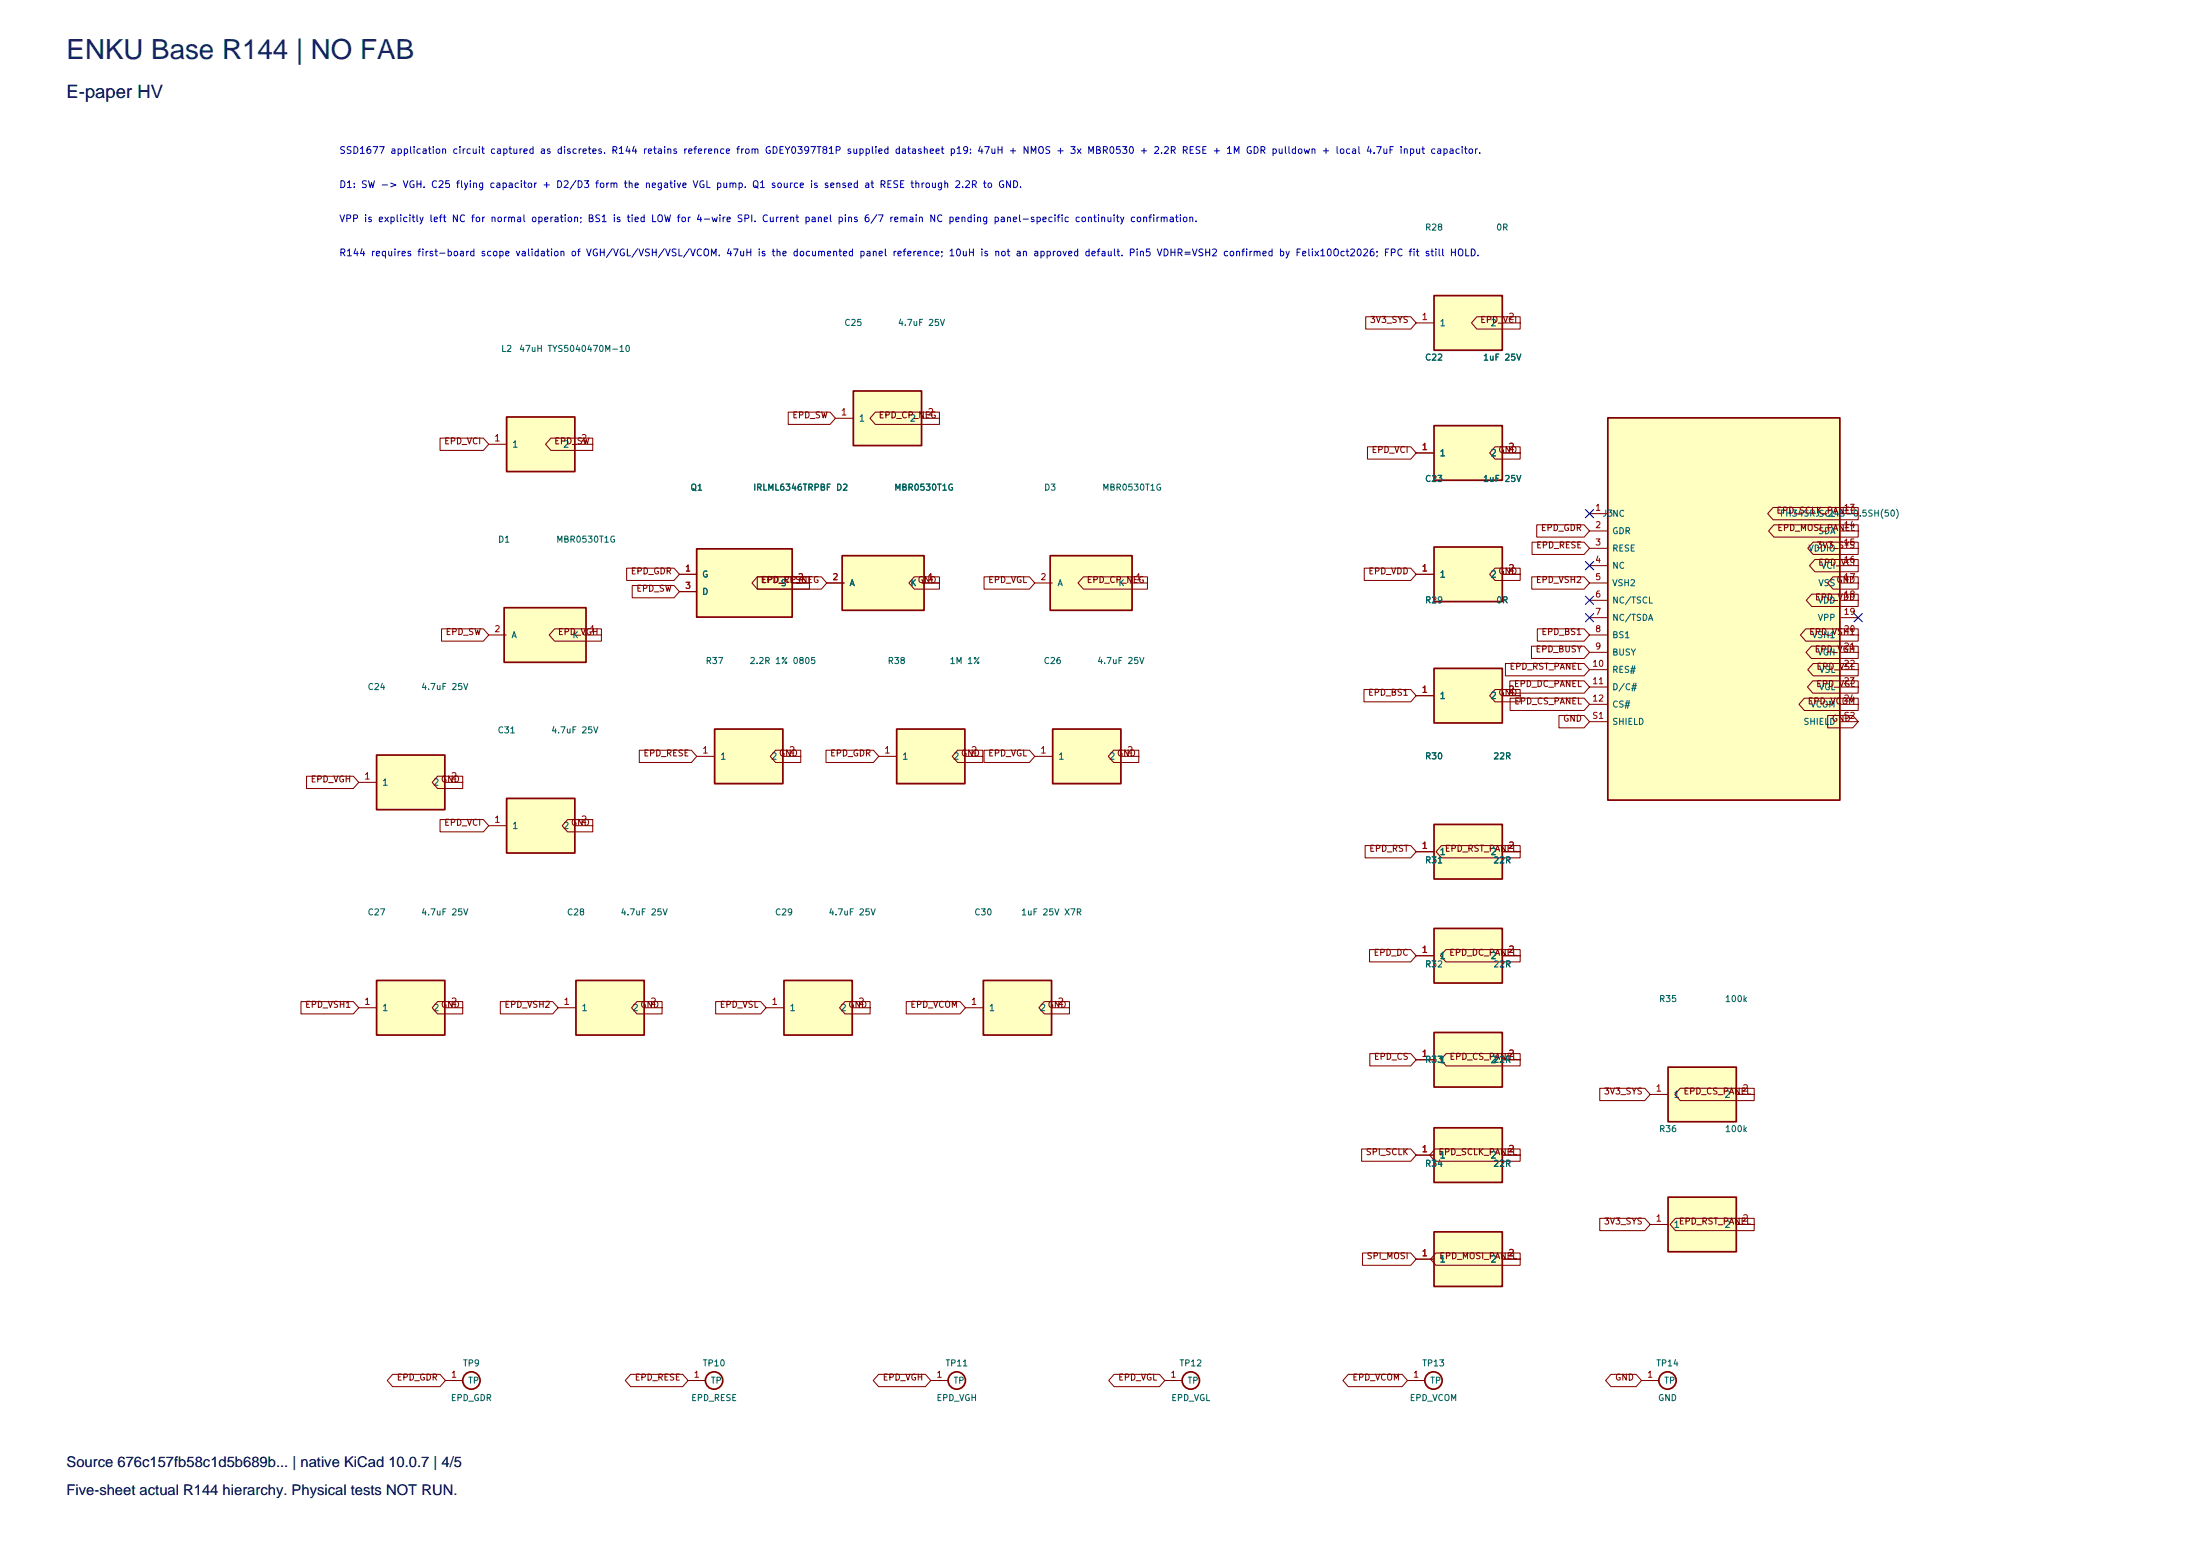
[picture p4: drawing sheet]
<svg xmlns="http://www.w3.org/2000/svg" width="420mm" height="297mm" viewBox="0 0 420 297" stroke-linecap="round" stroke-linejoin="round" font-family="sans-serif">
<path d="M200.5 106.1h15.6v10.4h-15.6z" fill="#ffffc2"/>
<path d="M200.5 106.1h15.6v10.4h-15.6z" fill="none" stroke="#840000" stroke-width=".33"/>
<path d="M197.5 111.3h3.4M215.7 111.3h3.4" fill="none" stroke="#840000" stroke-width=".2"/>
<path d="M318.4 228.5h13.1v10.4h-13.1z" fill="#ffffc2"/>
<path d="M318.4 228.5h13.1v10.4h-13.1z" fill="none" stroke="#840000" stroke-width=".33"/>
<path d="M315 233.7h3.3M331.6 233.7h3.3" fill="none" stroke="#840000" stroke-width=".2"/>
<path d="M71.9 187.1h13v10.5h-13z" fill="#ffffc2"/>
<path d="M71.9 187.1h13v10.5h-13z" fill="none" stroke="#840000" stroke-width=".33"/>
<path d="M68.5 192.4h3.3M85 192.4h3.3" fill="none" stroke="#840000" stroke-width=".2"/>
<path d="M318.4 203.7h13.1v10.4h-13.1z" fill="#ffffc2"/>
<path d="M318.4 203.7h13.1v10.4h-13.1z" fill="none" stroke="#840000" stroke-width=".33"/>
<path d="M315 208.9h3.3M331.6 208.9h3.3" fill="none" stroke="#840000" stroke-width=".2"/>
<path d="M273.8 127.6h13v10.4h-13z" fill="#ffffc2"/>
<path d="M273.8 127.6h13v10.4h-13z" fill="none" stroke="#840000" stroke-width=".33"/>
<path d="M270.3 132.8h3.4M286.9 132.8h3.3" fill="none" stroke="#840000" stroke-width=".2"/>
<path d="M71.9 144.1h13v10.4h-13z" fill="#ffffc2"/>
<path d="M71.9 144.1h13v10.4h-13z" fill="none" stroke="#840000" stroke-width=".33"/>
<path d="M68.5 149.3h3.3M85 149.3h3.3" fill="none" stroke="#840000" stroke-width=".2"/>
<path d="M96.7 152.4h13v10.4h-13z" fill="#ffffc2"/>
<path d="M96.7 152.4h13v10.4h-13z" fill="none" stroke="#840000" stroke-width=".33"/>
<path d="M93.3 157.6h3.3M109.8 157.6h3.4" fill="none" stroke="#840000" stroke-width=".2"/>
<path d="M273.8 56.4h13v10.4h-13z" fill="#ffffc2"/>
<path d="M273.8 56.4h13v10.4h-13z" fill="none" stroke="#840000" stroke-width=".33"/>
<path d="M270.3 61.6h3.4M286.9 61.6h3.3" fill="none" stroke="#840000" stroke-width=".2"/>
<path d="M273.8 81.2h13v10.5h-13z" fill="#ffffc2"/>
<path d="M273.8 81.2h13v10.5h-13z" fill="none" stroke="#840000" stroke-width=".33"/>
<path d="M270.3 86.5h3.4M286.9 86.5h3.3" fill="none" stroke="#840000" stroke-width=".2"/>
<path d="M273.8 197.1h13v10.4h-13z" fill="#ffffc2"/>
<g fill="none" stroke="#840000" stroke-width=".33">
<path d="M273.8 197.1h13v10.4h-13z"/>
<circle cx="182.7" cy="263.5" r="1.65"/>
</g>
<path d="M270.3 202.3h3.4M286.9 202.3h3.3M177.7 263.5h3.3" fill="none" stroke="#840000" stroke-width=".2"/>
<path d="M201 139.2h13v10.4h-13z" fill="#ffffc2"/>
<path d="M201 139.2h13v10.4h-13z" fill="none" stroke="#840000" stroke-width=".33"/>
<path d="M197.5 144.4h3.4M214.1 144.4h3.3" fill="none" stroke="#840000" stroke-width=".2"/>
<path d="M160.8 106.1h15.6v10.4h-15.6z" fill="#ffffc2"/>
<path d="M160.8 106.1h15.6v10.4h-15.6z" fill="none" stroke="#840000" stroke-width=".33"/>
<path d="M157.8 111.3h3.3M176 111.3h3.3" fill="none" stroke="#840000" stroke-width=".2"/>
<path d="M133 104.8h18.2v13h-18.2z" fill="#ffffc2"/>
<path d="M133 104.8h18.2v13h-18.2z" fill="none" stroke="#840000" stroke-width=".33"/>
<path d="M129.7 109.6h3.3M129.7 112.9h3.3M151.2 111.3h3.3" fill="none" stroke="#840000" stroke-width=".2"/>
<path d="M273.8 157.4h13v10.4h-13z" fill="#ffffc2"/>
<path d="M273.8 157.4h13v10.4h-13z" fill="none" stroke="#840000" stroke-width=".33"/>
<path d="M270.3 162.6h3.4M286.9 162.6h3.3" fill="none" stroke="#840000" stroke-width=".2"/>
<path d="M273.8 177.2h13v10.4h-13z" fill="#ffffc2"/>
<g fill="none" stroke="#840000" stroke-width=".33">
<path d="M273.8 177.2h13v10.4h-13z"/>
<circle cx="273.7" cy="263.5" r="1.65"/>
</g>
<path d="M270.3 182.4h3.4M286.9 182.4h3.3M268.7 263.5h3.3" fill="none" stroke="#840000" stroke-width=".2"/>
<path d="M162.9 74.6h13v10.5h-13z" fill="#ffffc2"/>
<path d="M162.9 74.6h13v10.5h-13z" fill="none" stroke="#840000" stroke-width=".33"/>
<path d="M159.5 79.8h3.3M176 79.8h3.3" fill="none" stroke="#840000" stroke-width=".2"/>
<path d="M96.7 79.6h13v10.4h-13z" fill="#ffffc2"/>
<g fill="none" stroke="#840000" stroke-width=".33">
<path d="M96.7 79.6h13v10.4h-13z"/>
<circle cx="318.3" cy="263.5" r="1.65"/>
</g>
<path d="M93.3 84.8h3.3M109.8 84.8h3.4M313.4 263.5h3.3" fill="none" stroke="#840000" stroke-width=".2"/>
<path d="M273.8 104.4h13v10.4h-13z" fill="#ffffc2"/>
<path d="M273.8 104.4h13v10.4h-13z" fill="none" stroke="#840000" stroke-width=".33"/>
<path d="M270.3 109.6h3.4M286.9 109.6h3.3" fill="none" stroke="#840000" stroke-width=".2"/>
<path d="M187.7 187.1h13.1v10.5h-13.1z" fill="#ffffc2"/>
<path d="M187.7 187.1h13.1v10.5h-13.1z" fill="none" stroke="#840000" stroke-width=".33"/>
<path d="M184.3 192.4h3.3M200.9 192.4h3.3" fill="none" stroke="#840000" stroke-width=".2"/>
<path d="M136.4 139.2h13.1v10.4h-13.1z" fill="#ffffc2"/>
<path d="M136.4 139.2h13.1v10.4h-13.1z" fill="none" stroke="#840000" stroke-width=".33"/>
<path d="M133 144.4h3.3M149.6 144.4h3.3" fill="none" stroke="#840000" stroke-width=".2"/>
<path d="M149.7 187.1h13v10.5h-13z" fill="#ffffc2"/>
<path d="M149.7 187.1h13v10.5h-13z" fill="none" stroke="#840000" stroke-width=".33"/>
<path d="M146.3 192.4h3.3M162.8 192.4h3.3" fill="none" stroke="#840000" stroke-width=".2"/>
<path d="M306.9 79.8h44.3v72.9h-44.3z" fill="#ffffc2"/>
<path d="M306.9 79.8h44.3v72.9h-44.3z" fill="none" stroke="#840000" stroke-width=".33"/>
<g fill="none" stroke="#840000" stroke-width=".2">
<path d="M303.4 98h3.4M351.4 98h3.3M303.4 101.3h3.4M303.4 104.7h3.4M303.4 108h3.4M303.4 111.3h3.4M303.4 114.6h3.4M303.4 117.9h3.4M351.4 101.3h3.3M351.4 104.7h3.3M351.4 108h3.3M351.4 111.3h3.3"/>
<path d="M351.4 114.6h3.3M351.4 117.9h3.3M303.4 121.2h3.4M303.4 124.5h3.4M303.4 127.8h3.4M303.4 131.1h3.4M303.4 134.4h3.4M303.4 137.8h3.4M351.4 121.2h3.3M351.4 124.5h3.3M351.4 127.8h3.3M351.4 131.1h3.3"/>
<path d="M351.4 134.4h3.3M351.4 137.8h3.3"/>
</g>
<path d="M171.2 139.2h13v10.4h-13z" fill="#ffffc2"/>
<path d="M171.2 139.2h13v10.4h-13z" fill="none" stroke="#840000" stroke-width=".33"/>
<path d="M167.8 144.4h3.3M184.3 144.4h3.3" fill="none" stroke="#840000" stroke-width=".2"/>
<path d="M273.8 215.3h13v10.4h-13z" fill="#ffffc2"/>
<path d="M273.8 215.3h13v10.4h-13z" fill="none" stroke="#840000" stroke-width=".33"/>
<path d="M270.3 220.5h3.4M286.9 220.5h3.3" fill="none" stroke="#840000" stroke-width=".2"/>
<path d="M96.2 116h15.7v10.4h-15.7z" fill="#ffffc2"/>
<g fill="none" stroke="#840000" stroke-width=".33">
<path d="M96.2 116h15.7v10.4h-15.7z"/>
<circle cx="90" cy="263.5" r="1.65"/>
<circle cx="136.3" cy="263.5" r="1.65"/>
</g>
<path d="M93.3 121.2h3.3M111.5 121.2h3.3M85 263.5h3.3M131.4 263.5h3.3" fill="none" stroke="#840000" stroke-width=".2"/>
<path d="M273.8 235.1h13v10.5h-13z" fill="#ffffc2"/>
<g fill="none" stroke="#840000" stroke-width=".33">
<path d="M273.8 235.1h13v10.5h-13z"/>
<circle cx="227.3" cy="263.5" r="1.65"/>
</g>
<path d="M270.3 240.3h3.4M286.9 240.3h3.3M222.4 263.5h3.3" fill="none" stroke="#840000" stroke-width=".2"/>
<path d="M110 187.1h13v10.5h-13z" fill="#ffffc2"/>
<path d="M110 187.1h13v10.5h-13z" fill="none" stroke="#840000" stroke-width=".33"/>
<g fill="none" stroke="#840000" stroke-width=".2">
<path d="M150.5 78.7h8l1 1.1-1 1.2h-8zM167.1 78.7h12.2v2.3h-12.2l-1-1.2zM260.7 60.5h8.6l1 1.1-1 1.2h-8.6zM281.9 60.5h8.3v2.3h-8.3l-1-1.2zM84 83.6h8.3l1 1.2-1 1.2h-8.3zM105.2 83.6h8v2.4h-8l-1.1-1.2zM261.1 85.3h8.2l1 1.2-1 1.1h-8.2zM270.3 86.5h3.4M285.4 85.3h4.8v2.3h-4.8l-1-1.1zM286.9 86.5h3.3M338.5 96.9h16.2v2.3h-16.2l-1-1.2zM119.6 108.4h9.1l1 1.2-1 1.2h-9.1z"/>
<path d="M120.7 111.8h8l1 1.1-1 1.2h-8zM129.7 109.6h3.3M129.7 112.9h3.3M144.6 110.1h12.2l1 1.2-1 1.2h-12.2zM144.6 110.1h9.9v2.4h-9.9l-1-1.2zM151.2 111.3h3.3M157.8 111.3h3.3M174.5 110.1h4.8v2.4h-4.8l-1-1.2zM176 111.3h3.3M187.9 110.1h8.6l1 1.2-1 1.2h-8.6zM206.8 110.1h12.3v2.4h-12.3l-1-1.2zM260.4 108.4h8.9l1 1.2-1 1.2h-8.9z"/>
<path d="M270.3 109.6h3.4M285.4 108.4h4.8v2.4h-4.8l-1-1.2zM286.9 109.6h3.3M292.4 110.1h10l1 1.2-1 1.2h-10zM292.5 103.5h9.9l1 1.2-1 1.1h-9.9zM293.4 100.2h9l1 1.1-1 1.2h-9zM338.7 100.2h16v2.3h-16l-1.1-1.2zM345.9 113.4h8.8v2.4h-8.8l-1.1-1.2zM346.1 103.5h8.6v2.3h-8.6l-1-1.1zM346.5 106.8h8.2v2.3h-8.2l-1.1-1.1zM349.9 110.1h4.8v2.4h-4.8l-1-1.2zM84.3 120h8l1 1.2-1 1.2h-8z"/>
<path d="M105.9 120h8.9v2.4h-8.9l-1.1-1.2zM260.4 131.6h8.9l1 1.2-1 1.2h-8.9zM270.3 132.8h3.4M285.4 131.6h4.8v2.4h-4.8l-1-1.2zM286.9 132.8h3.3M287.4 126.7h15l1 1.1-1 1.2h-15zM288.2 130h14.2l1 1.1-1 1.2h-14.2zM288.3 133.3h14.1l1 1.1-1 1.2h-14.1zM292.4 123.3h10l1 1.2-1 1.2h-10zM293.5 120h8.9l1 1.2-1 1.2h-8.9zM297.6 136.6h4.8l1 1.2-1 1.1h-4.8zM344.5 133.3h10.2v2.3h-10.2l-1.1-1.2z"/>
<path d="M344.7 120h10v2.4h-10l-1-1.2zM345.8 123.3h8.9v2.4h-8.9l-1-1.2zM346.1 130h8.6v2.3h-8.6l-1-1.2zM346.1 126.7h8.6v2.3h-8.6l-1-1.2zM348.9 136.6h4.8l1 1.2-1 1.1h-4.8zM58.5 148.2h9l1 1.1-1 1.2h-9zM83.5 148.2h4.8v2.3h-4.8l-1-1.2zM84 156.4h8.3l1 1.2-1 1.2h-8.3zM108.4 156.4h4.8v2.4h-4.8l-1.1-1.2zM122 143.2h10l1 1.2-1 1.1h-10zM148.1 143.2h4.8v2.3h-4.8l-1.1-1.1zM157.7 143.2h9l1.1 1.2-1.1 1.1h-9z"/>
<path d="M182.8 143.2h4.8v2.3h-4.8l-1-1.1zM187.9 143.2h8.6l1 1.2-1 1.1h-8.6zM212.6 143.2h4.8v2.3h-4.8l-1-1.1zM260.6 161.4h8.7l1 1.2-1 1.1h-8.7zM270.3 162.6h3.4M275.2 161.4h15v2.3h-15l-1-1.1zM286.9 162.6h3.3M57.5 191.2h10l1 1.2-1 1.1h-10zM83.5 191.2h4.8v2.3h-4.8l-1-1.1zM95.5 191.2h10l1 1.2-1 1.1h-10zM106.5 192.4h3.3M121.6 191.2h4.8v2.3h-4.8l-1-1.1z"/>
<path d="M123.1 192.4h3.3M136.6 191.2h8.6l1.1 1.2-1.1 1.1h-8.6zM161.3 191.2h4.8v2.3h-4.8l-1-1.1zM173 191.2h10.3l1 1.2-1 1.1h-10.3zM199.4 191.2h4.8v2.3h-4.8l-1.1-1.1zM261.4 181.3h7.9l1 1.1-1 1.2h-7.9zM270.3 182.4h3.4M276 181.3h14.2v2.3h-14.2l-1-1.2zM286.9 182.4h3.3M259.9 219.3h9.4l1 1.2-1 1.2h-9.4zM261.5 201.1h7.8l1 1.2-1 1.2h-7.8zM270.3 202.3h3.4"/>
<path d="M274 219.3h16.2v2.4h-16.2l-1.1-1.2zM276.1 201.1h14.1v2.4h-14.1l-1.1-1.2zM286.9 202.3h3.3M305.4 207.7h8.6l1 1.2-1 1.2h-8.6zM320.8 207.7h14.1v2.4h-14.1l-1.1-1.2zM260.1 239.2h9.2l1 1.1-1 1.2h-9.2zM270.3 220.5h3.4M274.1 239.2h16.1v2.3h-16.1l-1-1.2zM286.9 220.5h3.3M305.4 232.5h8.6l1 1.2-1 1.2h-8.6zM319.9 232.5h15v2.4h-15l-1.1-1.2zM270.3 240.3h3.4"/>
<path d="M286.9 240.3h3.3M75 262.3h9l1 1.2-1 1.2h-9l-1.1-1.2zM120.4 262.3h9.9l1.1 1.2-1.1 1.2h-9.9l-1-1.2zM167.7 262.3h9l1 1.2-1 1.2h-9l-1-1.2zM212.7 262.3h8.6l1.1 1.2-1.1 1.2h-8.6l-1-1.2zM257.4 262.3h10.3l1 1.2-1 1.2h-10.3l-1-1.2zM307.5 262.3h4.8l1.1 1.2-1.1 1.2h-4.8l-1-1.2z"/>
</g>
<path d="M302.6 97.2l1.6 1.6M304.2 97.2l-1.6 1.6M302.6 117.1l1.6 1.6M302.6 107.2l1.6 1.6M302.6 113.8l1.6 1.6M304.2 117.1l-1.6 1.6M304.2 107.2l-1.6 1.6M304.2 113.8l-1.6 1.6M353.9 117.1l1.6 1.6M355.5 117.1l-1.6 1.6" fill="none" stroke="#000084" stroke-width=".2"/>
<text font-size="5.3" fill="#172b40" x="12.7" y="11.3">ENKU Base R144 | NO FAB</text>
<text font-size="3.5" x="12.7" y="18.7">E-paper HV</text>
<g font-size="2.8">
<text x="12.7" y="280.1">Source 676c157fb58c1d5b689b... | native KiCad 10.0.7 | 4/5</text>
<text x="12.7" y="285.4">Five-sheet actual R144 hierarchy. Physical tests NOT RUN.</text>
</g>
<g font-size="1.3" fill="#0000c2">
<text x="64.7" y="29.7">SSD1677 application circuit captured as discretes. R144 retains reference from GDEY0397T81P supplied datasheet p19: 47uH + NMOS + 3x MBR0530 + 2.2R RESE + 1M GDR pulldown + local 4.7uF input capacitor.</text>
<text x="64.7" y="36.2">D1: SW -&gt; VGH. C25 flying capacitor + D2/D3 form the negative VGL pump. Q1 source is sensed at RESE through 2.2R to GND.</text>
<text x="64.7" y="42.7">VPP is explicitly left NC for normal operation; BS1 is tied LOW for 4-wire SPI. Current panel pins 6/7 remain NC pending panel-specific continuity confirmation.</text>
<text x="64.7" y="49.2">R144 requires first-board scope validation of VGH/VGL/VSH/VSL/VCOM. 47uH is the documented panel reference; 10uH is not an approved default. Pin5 VDHR=VSH2 confirmed by Felix10Oct2026; FPC fit still HOLD.</text>
</g>
<g font-size="1.2" fill="#006464">
<text x="271.9" y="44.3">R28</text>
<text x="285.5" y="44.3">0R</text>
<text x="161.1" y="62.5">C25</text>
<text x="171.3" y="62.5">4.7uF 25V</text>
<text x="274.7" y="62.6">1</text>
<text x="284.4" y="62.6">2</text>
<text x="95.6" y="67.4">L2</text>
<text x="99" y="67.4">47uH TYS5040470M-10</text>
<text x="271.9" y="69.1">C22</text>
<text x="283" y="69.1">1uF 25V</text>
<text x="163.8" y="80.8">1</text>
<text x="173.6" y="80.8">2</text>
<text x="97.7" y="85.7">1</text>
<text x="107.4" y="85.7">2</text>
<text x="274.7" y="87.4">1</text>
<text x="284.4" y="87.4">2</text>
<text x="131.7" y="93.9">Q1</text>
<text x="143.7" y="93.9">IRLML6346TRPBF D2</text>
<text x="170.6" y="93.9">MBR0530T1G</text>
<text x="199.2" y="93.9">D3</text>
<text x="210.3" y="93.9">MBR0530T1G</text>
<text x="271.9" y="92.3">C23</text>
<text x="283" y="92.3">1uF 25V</text>
<text x="305.8" y="98.9">J3NC</text>
<text x="339.7" y="98.9">FH34SRJ-24S-0.5SH(50)</text>
<text x="347" y="98.9">SCL</text>
<text x="95" y="103.9">D1</text>
<text x="106.1" y="103.9">MBR0530T1G</text>
<text x="307.7" y="102.2">GDR</text>
<text x="307.7" y="105.5">RESE</text>
<text x="345.1" y="105.5">VDDIO</text>
<text x="347" y="102.2">SDA</text>
<text x="133.9" y="110.5">G</text>
<text x="133.9" y="113.8">D</text>
<text x="148.9" y="112.2">S</text>
<text x="162.1" y="112.2">A</text>
<text x="173.7" y="112.2">K</text>
<text x="201.8" y="112.2">A</text>
<text x="213.4" y="112.2">K</text>
<text x="274.7" y="110.6">1</text>
<text x="284.4" y="110.6">2</text>
<text x="307.7" y="108.9">NC</text>
<text x="307.7" y="112.2">VSH2</text>
<text x="347" y="112.2">VSS</text>
<text x="347.5" y="108.9">VCI</text>
<text x="271.9" y="115.4">R29</text>
<text x="285.5" y="115.4">0R</text>
<text x="307.7" y="115.5">NC/TSCL</text>
<text x="307.7" y="118.8">NC/TSDA</text>
<text x="346.9" y="115.5">VDD</text>
<text x="346.9" y="118.8">VPP</text>
<text x="97.5" y="122.1">A</text>
<text x="109.2" y="122.1">K</text>
<text x="307.7" y="122.1">BS1</text>
<text x="307.7" y="125.4">BUSY</text>
<text x="345.8" y="122.1">VSH1</text>
<text x="346.9" y="125.4">VGH</text>
<text x="70.1" y="132">C24</text>
<text x="80.3" y="132">4.7uF 25V</text>
<text x="134.6" y="127">R37</text>
<text x="143" y="127">2.2R 1% 0805</text>
<text x="169.4" y="127">R38</text>
<text x="181.2" y="127">1M 1%</text>
<text x="199.1" y="127">C26</text>
<text x="209.4" y="127">4.7uF 25V</text>
<text x="307.7" y="128.7">RES#</text>
<text x="347.2" y="128.7">VSL</text>
<text x="274.7" y="133.7">1</text>
<text x="284.4" y="133.7">2</text>
<text x="307.7" y="132">D/C#</text>
<text x="307.7" y="135.3">CS#</text>
<text x="345.5" y="135.3">VCOM</text>
<text x="347.1" y="132">VGL</text>
<text x="94.9" y="140.3">C31</text>
<text x="105.1" y="140.3">4.7uF 25V</text>
<text x="307.7" y="138.6">SHIELD</text>
<text x="344.2" y="138.6">SHIELD</text>
<text x="137.4" y="145.3">1</text>
<text x="147.1" y="145.3">2</text>
<text x="172.1" y="145.3">1</text>
<text x="181.8" y="145.3">2</text>
<text x="201.9" y="145.3">1</text>
<text x="211.6" y="145.3">2</text>
<text x="271.9" y="145.2">R30</text>
<text x="285" y="145.2">22R</text>
<text x="72.8" y="150.3">1</text>
<text x="82.6" y="150.3">2</text>
<text x="97.7" y="158.5">1</text>
<text x="107.4" y="158.5">2</text>
<text x="271.9" y="165.1">R31</text>
<text x="274.7" y="163.5">1</text>
<text x="284.4" y="163.5">2</text>
<text x="285" y="165.1">22R</text>
<text x="70.1" y="175">C27</text>
<text x="80.3" y="175">4.7uF 25V</text>
<text x="108.1" y="175">C28</text>
<text x="118.4" y="175">4.7uF 25V</text>
<text x="147.8" y="175">C29</text>
<text x="158.1" y="175">4.7uF 25V</text>
<text x="185.9" y="175">C30</text>
<text x="194.8" y="175">1uF 25V X7R</text>
<text x="271.9" y="184.9">R32</text>
<text x="274.7" y="183.4">1</text>
<text x="284.4" y="183.4">2</text>
<text x="285" y="184.9">22R</text>
<text x="316.6" y="191.5">R35</text>
<text x="329.2" y="191.5">100k</text>
<text x="72.8" y="193.3">1</text>
<text x="82.6" y="193.3">2</text>
<text x="110.9" y="193.3">1</text>
<text x="120.6" y="193.3">2</text>
<text x="150.6" y="193.3">1</text>
<text x="160.3" y="193.3">2</text>
<text x="188.7" y="193.3">1</text>
<text x="198.4" y="193.3">2</text>
<text x="271.9" y="203.1">R33</text>
<text x="274.7" y="203.2">1</text>
<text x="284.4" y="203.2">2</text>
<text x="285" y="203.1">22R</text>
<text x="319.4" y="209.8">1</text>
<text x="329.1" y="209.8">2</text>
<text x="274.7" y="221.4">1</text>
<text x="284.4" y="221.4">2</text>
<text x="316.6" y="216.4">R36</text>
<text x="329.2" y="216.4">100k</text>
<text x="271.9" y="223">R34</text>
<text x="285" y="223">22R</text>
<text x="319.4" y="234.7">1</text>
<text x="329.1" y="234.7">2</text>
<text x="274.7" y="241.3">1</text>
<text x="284.4" y="241.3">2</text>
<text x="88.3" y="261.1">TP9</text>
<text x="134.1" y="261.1">TP10</text>
<text x="180.4" y="261.1">TP11</text>
<text x="225.1" y="261.1">TP12</text>
<text x="271.4" y="261.1">TP13</text>
<text x="316.1" y="261.1">TP14</text>
<text x="86" y="267.7">EPD_GDR</text>
<text x="89.3" y="264.4">TP</text>
<text x="131.9" y="267.7">EPD_RESE</text>
<text x="135.6" y="264.4">TP</text>
<text x="178.7" y="267.7">EPD_VGH</text>
<text x="181.9" y="264.4">TP</text>
<text x="223.5" y="267.7">EPD_VGL</text>
<text x="226.6" y="264.4">TP</text>
<text x="269" y="267.7">EPD_VCOM</text>
<text x="272.9" y="264.4">TP</text>
<text x="316.4" y="267.7">GND</text>
<text x="317.6" y="264.4">TP</text>
</g>
<g font-size="1.2" fill="#840000">
<text x="261.4" y="61.9">3V3_SYS</text>
<text x="282.5" y="61.9">EPD_VCI</text>
<text x="151.2" y="80.1">EPD_SW</text>
<text x="167.7" y="80.1">EPD_CP_NEG</text>
<text x="84.7" y="85.1">EPD_VCI</text>
<text x="105.7" y="85.1">EPD_SW</text>
<text x="261.7" y="86.7">EPD_VCI</text>
<text x="285.9" y="86.7">GND</text>
<text x="294.1" y="101.6">EPD_GDR</text>
<text x="339" y="98.3">EPD_SCLK_PANEL</text>
<text x="339.2" y="101.6">EPD_MOSI_PANEL</text>
<text x="293.2" y="104.9">EPD_RESE</text>
<text x="346.7" y="104.9">3V3_SYS</text>
<text x="120.3" y="109.9">EPD_GDR</text>
<text x="121.4" y="113.2">EPD_SW</text>
<text x="145.1" y="111.6">EPD_RESE</text>
<text x="145.3" y="111.6">EPD_CP_NEG</text>
<text x="175.1" y="111.6">GND</text>
<text x="188.6" y="111.6">EPD_VGL</text>
<text x="207.4" y="111.6">EPD_CP_NEG</text>
<text x="261.1" y="109.9">EPD_VDD</text>
<text x="285.9" y="109.9">GND</text>
<text x="293.1" y="111.6">EPD_VSH2</text>
<text x="347" y="108.3">EPD_VCI</text>
<text x="350.5" y="111.6">GND</text>
<text x="346.4" y="114.9">EPD_VDD</text>
<text x="85" y="121.5">EPD_SW</text>
<text x="106.4" y="121.5">EPD_VGH</text>
<text x="293.1" y="124.8">EPD_BUSY</text>
<text x="294.2" y="121.5">EPD_BS1</text>
<text x="345.3" y="121.5">EPD_VSH1</text>
<text x="346.3" y="124.8">EPD_VGH</text>
<text x="288.1" y="128.1">EPD_RST_PANEL</text>
<text x="288.9" y="131.4">EPD_DC_PANEL</text>
<text x="346.6" y="131.4">EPD_VGL</text>
<text x="346.7" y="128.1">EPD_VSL</text>
<text x="261.1" y="133.1">EPD_BS1</text>
<text x="285.9" y="133.1">GND</text>
<text x="289" y="134.7">EPD_CS_PANEL</text>
<text x="345" y="134.7">EPD_VCOM</text>
<text x="298.3" y="138">GND</text>
<text x="349.6" y="138">GND</text>
<text x="59.2" y="149.6">EPD_VGH</text>
<text x="84.1" y="149.6">GND</text>
<text x="122.7" y="144.7">EPD_RESE</text>
<text x="148.6" y="144.7">GND</text>
<text x="158.4" y="144.7">EPD_GDR</text>
<text x="183.4" y="144.7">GND</text>
<text x="188.6" y="144.7">EPD_VGL</text>
<text x="213.1" y="144.7">GND</text>
<text x="84.7" y="157.9">EPD_VCI</text>
<text x="108.9" y="157.9">GND</text>
<text x="261.3" y="162.9">EPD_RST</text>
<text x="275.7" y="162.9">EPD_RST_PANEL</text>
<text x="262.1" y="182.7">EPD_DC</text>
<text x="276.6" y="182.7">EPD_DC_PANEL</text>
<text x="58.1" y="192.6">EPD_VSH1</text>
<text x="84.1" y="192.6">GND</text>
<text x="96.2" y="192.6">EPD_VSH2</text>
<text x="122.1" y="192.6">GND</text>
<text x="137.3" y="192.6">EPD_VSL</text>
<text x="161.8" y="192.6">GND</text>
<text x="173.7" y="192.6">EPD_VCOM</text>
<text x="199.9" y="192.6">GND</text>
<text x="262.2" y="202.6">EPD_CS</text>
<text x="276.6" y="202.6">EPD_CS_PANEL</text>
<text x="306.1" y="209.2">3V3_SYS</text>
<text x="321.3" y="209.2">EPD_CS_PANEL</text>
<text x="260.6" y="220.8">SPI_SCLK</text>
<text x="274.5" y="220.8">EPD_SCLK_PANEL</text>
<text x="306.1" y="234">3V3_SYS</text>
<text x="320.4" y="234">EPD_RST_PANEL</text>
<text x="260.8" y="240.6">SPI_MOSI</text>
<text x="274.7" y="240.6">EPD_MOSI_PANEL</text>
<text x="75.6" y="263.8">EPD_GDR</text>
<text x="121.1" y="263.8">EPD_RESE</text>
<text x="168.4" y="263.8">EPD_VGH</text>
<text x="213.4" y="263.8">EPD_VGL</text>
<text x="258.1" y="263.8">EPD_VCOM</text>
<text x="308.2" y="263.8">GND</text>
</g>
<g font-size="1.2" fill="#a90000">
<text x="271.3" y="61.4">1</text>
<text x="287.8" y="61.4">2</text>
<text x="160.4" y="79.6">1</text>
<text x="177" y="79.6">2</text>
<text x="94.2" y="84.6">1</text>
<text x="110.8" y="84.6">2</text>
<text x="271.3" y="86.2">1</text>
<text x="287.8" y="86.2">2</text>
<text x="304.4" y="97.8">1</text>
<text x="304.4" y="101.1">2</text>
<text x="351.8" y="97.8">13</text>
<text x="351.8" y="101.1">14</text>
<text x="304.4" y="104.4">3</text>
<text x="304.4" y="107.7">4</text>
<text x="351.8" y="104.4">15</text>
<text x="351.8" y="107.7">16</text>
<text x="130.7" y="109.4">1</text>
<text x="130.7" y="112.7">3</text>
<text x="152.2" y="111">2</text>
<text x="158.8" y="111">2</text>
<text x="177" y="111">1</text>
<text x="198.5" y="111">2</text>
<text x="216.7" y="111">1</text>
<text x="271.3" y="109.4">1</text>
<text x="287.8" y="109.4">2</text>
<text x="304.4" y="111">5</text>
<text x="351.8" y="111">17</text>
<text x="304.4" y="114.3">6</text>
<text x="304.4" y="117.6">7</text>
<text x="351.8" y="114.3">18</text>
<text x="351.8" y="117.6">19</text>
<text x="94.3" y="120.9">2</text>
<text x="112.5" y="120.9">1</text>
<text x="304.4" y="120.9">8</text>
<text x="304.4" y="124.3">9</text>
<text x="351.8" y="120.9">20</text>
<text x="351.8" y="124.3">21</text>
<text x="303.9" y="127.6">10</text>
<text x="303.9" y="130.9">11</text>
<text x="351.8" y="127.6">22</text>
<text x="351.8" y="130.9">23</text>
<text x="271.3" y="132.5">1</text>
<text x="287.8" y="132.5">2</text>
<text x="303.9" y="134.2">12</text>
<text x="303.9" y="137.5">S1</text>
<text x="351.8" y="134.2">24</text>
<text x="351.8" y="137.5">S2</text>
<text x="69.4" y="149.1">1</text>
<text x="86" y="149.1">2</text>
<text x="134" y="144.1">1</text>
<text x="150.5" y="144.1">2</text>
<text x="168.7" y="144.1">1</text>
<text x="185.2" y="144.1">2</text>
<text x="198.5" y="144.1">1</text>
<text x="215" y="144.1">2</text>
<text x="94.2" y="157.4">1</text>
<text x="110.8" y="157.4">2</text>
<text x="271.3" y="162.3">1</text>
<text x="287.8" y="162.3">2</text>
<text x="271.3" y="182.2">1</text>
<text x="287.8" y="182.2">2</text>
<text x="69.4" y="192.1">1</text>
<text x="86" y="192.1">2</text>
<text x="107.5" y="192.1">1</text>
<text x="124" y="192.1">2</text>
<text x="147.2" y="192.1">1</text>
<text x="163.7" y="192.1">2</text>
<text x="185.2" y="192.1">1</text>
<text x="201.8" y="192.1">2</text>
<text x="271.3" y="202">1</text>
<text x="287.8" y="202">2</text>
<text x="316" y="208.7">1</text>
<text x="332.5" y="208.7">2</text>
<text x="271.3" y="220.2">1</text>
<text x="287.8" y="220.2">2</text>
<text x="316" y="233.5">1</text>
<text x="332.5" y="233.5">2</text>
<text x="271.3" y="240.1">1</text>
<text x="287.8" y="240.1">2</text>
<text x="86" y="263.2">1</text>
<text x="132.3" y="263.2">1</text>
<text x="178.7" y="263.2">1</text>
<text x="223.3" y="263.2">1</text>
<text x="269.7" y="263.2">1</text>
<text x="314.4" y="263.2">1</text>
</g>
</svg>
